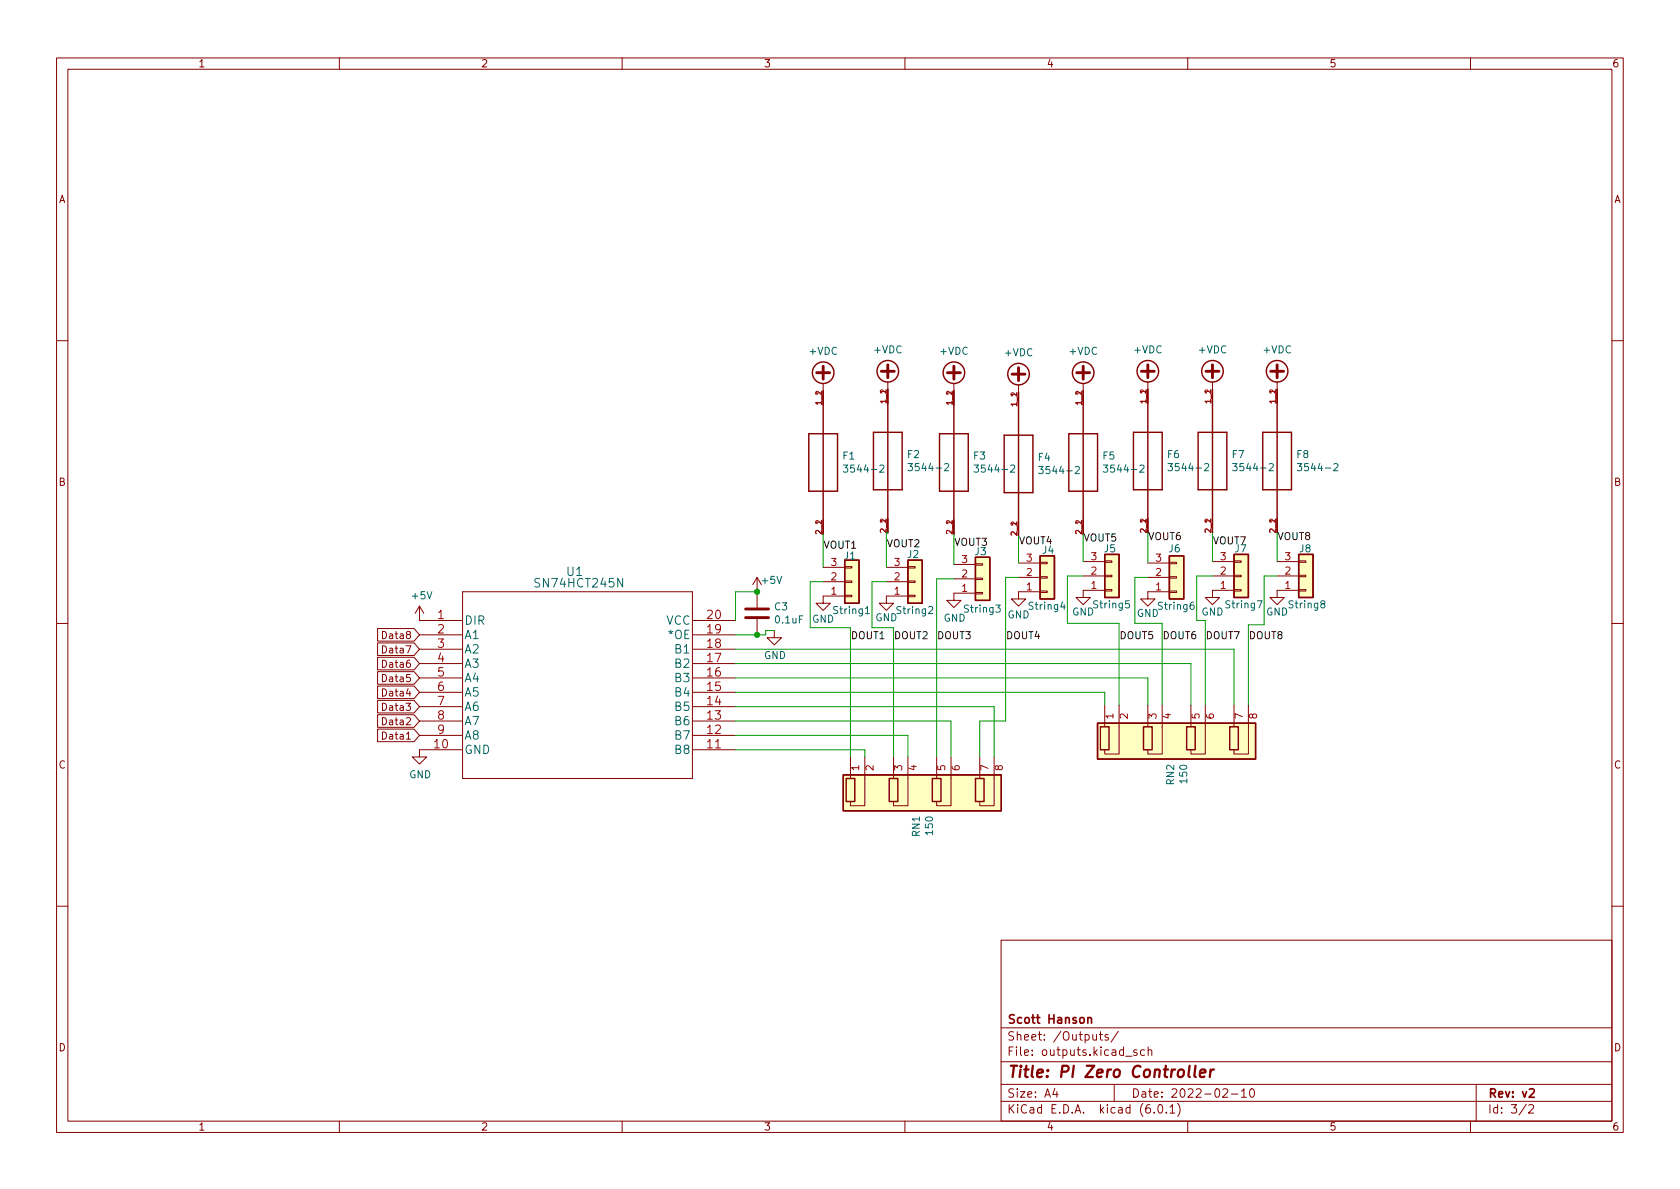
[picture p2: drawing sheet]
<svg xmlns="http://www.w3.org/2000/svg" width="297mm" height="210mm" viewBox="0 0 297 210" stroke-linecap="round" stroke-linejoin="round" font-family="sans-serif">
<g fill="none" stroke="#840000" stroke-width=".18">
<path d="M10 10.2h277v190.1h-277zM12 12.2h273v186.1h-273zM60 10.2v2M110 10.2v2M160 10.2v2M210 10.2v2M260 10.2v2M10 60.2h2M145.5 67.8v3.8M157 67.6v3.8M168.7 67.8v3.8M180.1 68.1v3.8"/>
<path d="M191.5 67.8v3.8M202.9 67.6v3.8M214.4 67.6v3.8M225.8 67.6v3.8M285 60.2h2M145.5 91.9v2.6M157 91.7v2.5M168.7 91.9v2.6M168.7 99.8h3.8M172.5 99.7h1.2v.2h-1.2zM180.1 92.2v2.5M180.1 99.6h3.8"/>
<path d="M183.9 99.4h1.3v.3h-1.3zM191.5 91.9v2.6M191.5 99.3h3.8M195.3 99.2h1.3v.2h-1.3zM202.9 91.7v2.5M202.9 99.6h3.9M206.8 99.4h1.2v.3h-1.2zM214.4 91.7v2.5M214.4 99.3h3.8M218.2 99.2h1.3v.2h-1.3zM225.8 91.7v2.5M225.8 99.3h3.8"/>
<path d="M229.6 99.2h1.3v.2h-1.3zM10 110.2h2M66.8 113.7h6.4l1 1.1-1 1.1h-6.4zM66.8 118.8h6.4l1 1.1-1 1.1h-6.4zM66.8 111.2h6.4l1 1.1-1 1.1h-6.4zM66.8 116.2h6.4l1 1.1-1 1.2h-6.4zM74.2 107.2l-.8 1.3M74.2 107.2v2.5h7.6M74.2 107.2l.7 1.3M74.2 119.9h7.6M74.2 117.3h7.6M74.2 114.8h7.6"/>
<path d="M74.2 112.3h7.6M81.8 104.6h40.6v33.1h-40.6zM122.4 109.7h7.6M122.4 119.9h7.6M122.4 117.3h7.6M122.4 114.8h7.6M122.4 112.3h7.6M133.9 102.1l-.8 1.3M133.9 102.1v5.3M133.9 109.5v2.8M133.9 102.1l.7 1.3M136.9 111.5v1.3h1.3l-1.3 1.2-1.3-1.2h1.3"/>
<path d="M145.5 102.9h3.9M145.5 100.3h3.9M149.4 100.2h1.2v.3h-1.2zM149.4 102.7h1.2v.3h-1.2zM149.4 105.3h1.2v.2h-1.2zM149.4 105.4h-3.9v1.3h1.3l-1.3 1.2-1.2-1.2h1.2M156.7 102.9h3.8M156.7 100.3h3.8M160.5 100.2h1.3v.3h-1.3zM160.5 102.7h1.3v.3h-1.3zM160.5 105.3h1.3v.2h-1.3zM160.5 105.4h-3.8v1.3h1.3l-1.3 1.2-1.3-1.2h1.3"/>
<path d="M168.7 102.4h3.8M172.5 102.2h1.2v.3h-1.2zM172.5 104.8h1.2v.2h-1.2zM172.5 104.9h-3.8v1.3h1.2l-1.2 1.2-1.3-1.2h1.3M180.1 102.1h3.8M183.9 102h1.3v.2h-1.3zM183.9 104.5h1.3v.3h-1.3zM183.9 104.6h-3.8v1.3h1.3l-1.3 1.3-1.3-1.3h1.3M191.5 101.8h3.8M195.3 101.7h1.3v.3h-1.3zM195.3 104.3h1.3v.2h-1.3zM195.3 104.4h-3.8v1.3h1.3l-1.3 1.2-1.3-1.2h1.3"/>
<path d="M202.9 102.1h3.9M206.8 102h1.2v.2h-1.2zM206.8 104.5h1.2v.3h-1.2zM206.8 104.6h-3.9v1.3h1.3l-1.3 1.3-1.2-1.3h1.2M214.4 101.8h3.8M218.2 101.7h1.3v.3h-1.3zM218.2 104.3h1.3v.2h-1.3zM218.2 104.4h-3.8v1.3h1.2l-1.2 1.2-1.3-1.2h1.3M225.8 101.8h3.8M229.6 101.7h1.3v.3h-1.3zM229.6 104.3h1.3v.2h-1.3zM229.6 104.4h-3.8v1.3h1.3l-1.3 1.2-1.3-1.2h1.3"/>
<path d="M285 110.2h2M66.8 123.9h6.4l1 1.1-1 1.1h-6.4zM66.8 128.9h6.4l1 1.1-1 1.2h-6.4zM66.8 126.4h6.4l1 1.1-1 1.1h-6.4zM66.8 121.3h6.4l1 1.1-1 1.1h-6.4zM74.2 130h7.6M74.2 127.5h7.6M74.2 125h7.6M74.2 122.4h7.6M81.8 132.6h-7.6v1.3h1.2l-1.2 1.2-1.3-1.2h1.3M122.4 132.6h7.6M122.4 130h7.6"/>
<path d="M122.4 127.5h7.6M122.4 125h7.6M122.4 122.4h7.6M150.4 133.9v3.8M152.9 133.9v8.6h-2.5v-.8M158 133.9v3.8M160.5 133.9v8.6h-2.5v-.8M165.6 133.9v3.8M168.1 133.9v8.6h-2.5v-.8M173.2 133.9v3.8M175.8 133.9v8.6h-2.6v-.8M195.3 124.7v3.8"/>
<path d="M197.9 124.7v8.6h-2.6v-.7M202.9 124.7v3.8M205.5 124.7v8.6h-2.6v-.7M210.6 124.7v3.8M213.1 124.7v8.6h-2.5v-.7M218.2 124.7v3.8M220.7 124.7v8.6h-2.5v-.7M10 160.2h2M177 166.3h108v32h-108zM285 160.2h2M60 198.3v2M110 198.3v2"/>
<path d="M160 198.3v2M177 194.8h108M177 191.8h108M177 187.8h108M177 181.8h108M186.5 192.5l-.4 1h1M186.9 193v1M194.4 182.9h.5M194.6 182.4v1.3l.3 .2M195.9 183l-.3-.1-.2 .2v.3l.5 .1v.4h-.5M197 191.8v3M197.7 182.4l-1.3 1.9"/>
<path d="M199 186.8h1.1M201 185.7l-.4-.1-.2 .2 .1 .3 .5 .1v.4h-.6M202.4 185.7l-.5-.1-.3 .3v.4l.2 .3h.6M203 185.8l.2-.2 .4 .1v.9M203 185.1v1.5M204.1 196.7v.1M204.9 195.4l.2-.1a.81 .81 0 0 1 .6 .7 .81 .81 0 0 1-.3 .8h-.2a.81 .81 0 0 1-.6-.6 .81 .81 0 0 1 .3-.8zM206.2 196.7v.1M206.9 195.8l.4-.5v1.5M206.9 196.8h.8M208.2 195.1a1.72 1.72 0 0 1 0 2.3M210 198.3v2"/>
<path d="M216.2 192.7l.6-.2 .2 .2 .1 .3-1 1h1M217.7 193.5h1.2M219.5 193l.4-.5v1.5M219.5 194h.9M221.1 192.7l.2-.2a.81 .81 0 0 1 .6 .7 .81 .81 0 0 1-.3 .8h-.2a.81 .81 0 0 1-.3-1.3zM260 198.3v2M261 191.8v6.5M269.9 195.3l-1.3 1.9M270.3 195.5l.6-.2 .2 .2 .1 .3-1 1h1"/>
</g>
<path d="M192.3 179.9v1M192.3 180.1l.3-.2 .3 .1 .1 .9M270.4 192.7l.6-.2 .2 .2 .1 .3-1 1h1" fill="none" stroke="#840000" stroke-width=".3"/>
<path d="M210.3 188.5l-.2 1.7 .3 .3M211.4 188.5l-.2 1.7 .2 .3M212.2 189.8l.9-.2v-.4l-.6-.1-.3 .3v1l.2 .1 .6-.1M214.1 189.1l-.2 1.4M214.6 189.1l-.4 .1-.2 .3" fill="none" stroke="#840000" stroke-width=".4"/>
<g fill="none" stroke="#840000" stroke-width=".51">
<path d="M144.4 65.9h2.3M145.5 64.8v2.3M155.8 65.7h2.3M157 64.5v2.3M167.5 65.9h2.3M168.7 64.8v2.3M178.9 66.2h2.3M180.1 65v2.3M190.4 65.9h2.3M191.5 64.8v2.3M201.8 65.7h2.3M202.9 64.5v2.3"/>
<path d="M213.2 65.7h2.3M214.4 64.5v2.3M224.7 65.7h2.2M225.8 64.5v2.3M131.8 109.2h4.1M131.8 107.7h4.1"/>
</g>
<g fill="none" stroke="#840000" stroke-width=".25">
<path d="M143 76.7h5.1v10.2h-5.1zM145.5 69.1v25.4M154.4 76.4h5.1v10.2h-5.1zM157 68.8v25.4M166.1 76.7h5.1v10.2h-5.1zM168.7 69.1v25.4M177.5 77h5.1v10.1h-5.1zM180.1 69.3v25.4M189 76.7h5.1v10.2h-5.1zM191.5 69.1v25.4M200.4 76.4h5.1v10.2h-5.1zM202.9 68.8v25.4"/>
<path d="M211.8 76.4h5.1v10.2h-5.1zM214.4 68.8v25.4M223.3 76.4h5v10.2h-5zM225.8 68.8v25.4M149.4 99.1h2.5v7.6h-2.5zM160.5 99.1h2.6v7.6h-2.6zM172.5 98.5h2.5v7.7h-2.5zM183.9 98.3h2.5v7.6h-2.5zM195.3 98h2.6v7.7h-2.6zM206.8 98.3h2.5v7.6h-2.5zM218.2 98h2.5v7.7h-2.5zM229.6 98h2.6v7.7h-2.6z"/>
<path d="M149.1 137h27.9v6.4h-27.9zM149.6 137.7h1.5v4h-1.5zM157.2 137.7h1.5v4h-1.5zM164.8 137.7h1.6v4h-1.6zM172.5 137.7h1.5v4h-1.5zM194.1 127.9h27.9v6.3h-27.9zM194.6 128.5h1.5v4.1h-1.5zM202.2 128.5h1.5v4.1h-1.5zM209.8 128.5h1.5v4.1h-1.5zM217.4 128.5h1.5v4.1h-1.5z"/>
<circle cx="145.5" cy="65.9" r="1.9"/>
<circle cx="157" cy="65.7" r="1.9"/>
<circle cx="168.7" cy="65.9" r="1.9"/>
<circle cx="180.1" cy="66.2" r="1.9"/>
<circle cx="191.5" cy="65.9" r="1.9"/>
<circle cx="202.9" cy="65.7" r="1.9"/>
<circle cx="214.4" cy="65.7" r="1.9"/>
<circle cx="225.8" cy="65.7" r="1.9"/>
</g>
<g fill="none" stroke="#006464" stroke-width=".18">
<path d="M149.1 82.2h.8l-.4 .5 .3 .1v.6l-.2 .1-.5-.1M155.6 82.4l.5-.2 .2 .4-.8 .9h.8M160.5 82h.8l-.4 .5 .4 .1v.5l-.2 .1-.6-.1M167 82.1l.5-.1 .2 .3-.8 .9h.8M172.2 82.2h.8l-.4 .5 .3 .1v.6l-.1 .1-.6-.1M178.7 82.4l.5-.2 .2 .4-.8 .9h.8M183.6 82.5h.8l-.4 .5 .4 .1v.5l-.2 .2-.6-.2M190.1 82.6l.5-.1 .2 .3-.7 1h.7M195.1 82.2h.8l-.5 .5 .4 .1v.6l-.2 .1-.5-.1M201.5 82.4l.5-.2 .3 .4-.8 .9h.8M206.5 82h.8l-.4 .5 .3 .1v.5l-.1 .1-.6-.1M213 82.1l.5-.1 .2 .3-.8 .9h.8"/>
<path d="M217.9 82h.8l-.4 .5 .4 .1v.5l-.2 .1-.6-.1M224.4 82.1l.5-.1 .2 .3-.8 .9h.8M229.4 82h.8l-.5 .5 .4 .1v.5l-.2 .1-.5-.1M235.8 82.1l.5-.1 .3 .3-.8 .9h.8M153 108.5h.7M164.2 107.4l.5-.2 .2 .4-.8 .9h.8M176.1 107h.8l-.5 .5 .4 .1v.5l-.2 .2-.5-.2M187.9 106.4l-.3 .9h.7M199.7 106.2h-.7v.6l.2-.1 .4 .1 .1 .2v.4l-.2 .1-.5-.1M211 106.5h-.3a.85 .85 0 0 0 0 1.3l.4-.2v-.4l-.2-.2h-.4l-.1 .2M222.3 106.2h.8l-.5 1.3M233.8 106.8l-.3-.3 .1-.1 .2-.2 .3 .1 .2 .2-.1 .2-.5 .1-.2 .2v.3l.3 .2 .3-.1 .2-.1-.1-.4-.2-.1"/>
</g>
<g fill="#ffffc2" stroke="#ffffc2" stroke-width=".18">
<path d="M149.1 137h27.9v6.4h-27.9z"/>
<path d="M195.3 98h2.6v7.7h-2.6z"/>
<path d="M229.6 98h2.6v7.7h-2.6z"/>
<path d="M194.1 127.9h27.9v6.3h-27.9z"/>
<path d="M206.8 98.3h2.5v7.6h-2.5z"/>
<path d="M218.2 98h2.5v7.7h-2.5z"/>
<path d="M160.5 99.1h2.6v7.6h-2.6z"/>
<path d="M183.9 98.3h2.5v7.6h-2.5z"/>
<path d="M149.4 99.1h2.5v7.6h-2.5z"/>
<path d="M172.5 98.5h2.5v7.7h-2.5z"/>
</g>
<g fill="none" stroke="#009600" stroke-width=".18">
<path d="M145.5 94.5v5.8M156.7 94.2v6.1M168.7 94.5v5.3M180.1 94.7v4.9M191.5 94.5v4.8M202.9 94.2v5.4M214.4 94.2v5.1M225.8 94.2v5.1M130 114.8h88.2v9.9M130 119.9h72.9v4.8M130 117.3h80.6v7.4M133.9 104.6h-3.9v5.1"/>
<path d="M136.9 111.5h-1.5v.8h-5.4M145.5 102.9h-2.2v8.1h7.1v22.9M156.7 102.9h-2.5v8.1h3.8v22.9M168.7 102.4h-3.1v31.5M180.1 102.1h-2.3v25.4h-4.6v6.4M191.5 101.8h-2.8v8.4h9.2v14.5M202.9 102.1h-2.2v8.1h4.8v14.5M214.4 101.8h-2.8v7.9h1.5v15M225.8 101.8h-2.3v8.7h-2.8v14.2M130 127.5h38.1v6.4M130 132.6h22.9v1.3M130 130h30.5v3.9"/>
<path d="M130 122.4h65.3v2.3M130 125h45.8v8.9"/>
</g>
<g fill="#009600" stroke="#009600" stroke-width=".18">
<circle cx="133.9" cy="112.3" r=".46"/>
<circle cx="133.9" cy="104.6" r=".46"/>
</g>
<text font-size="2.8" fill="#840000" x="178" y="190.6">Title: PI Zero Controller</text>
<g font-size="2.1" fill="#006464">
<text x="100.2" y="101.8">U1</text>
<text x="95" y="103.9">SN74HCT245N</text>
<text x="82" y="110.5">DIR</text>
<text x="82" y="113">A1</text>
<text x="117.8" y="110.5">VCC</text>
<text x="118.3" y="113">*OE</text>
<text x="82" y="115.6">A2</text>
<text x="82" y="118.1">A3</text>
<text x="119.5" y="118.1">B2</text>
<text x="119.5" y="115.6">B1</text>
<text x="82" y="120.6">A4</text>
<text x="82" y="123.2">A5</text>
<text x="82" y="125.7">A6</text>
<text x="119.5" y="125.7">B5</text>
<text x="119.5" y="123.2">B4</text>
<text x="119.5" y="120.6">B3</text>
<text x="82" y="128.3">A7</text>
<text x="82" y="130.8">A8</text>
<text x="119.5" y="130.8">B7</text>
<text x="119.5" y="128.3">B6</text>
<text x="82" y="133.3">GND</text>
<text x="119.5" y="133.3">B8</text>
</g>
<g font-size="2.1" fill="#a90000">
<text x="77.4" y="109.5">1</text>
<text x="77.4" y="112">2</text>
<text x="125.1" y="112">19</text>
<text x="125.1" y="109.5">20</text>
<text x="77.4" y="114.5">3</text>
<text x="77.4" y="117.1">4</text>
<text x="77.4" y="119.6">5</text>
<text x="125.1" y="119.6">16</text>
<text x="125.1" y="117.1">17</text>
<text x="125.1" y="114.5">18</text>
<text x="77.4" y="122.2">6</text>
<text x="77.4" y="124.7">7</text>
<text x="125.1" y="124.7">14</text>
<text x="125.1" y="122.2">15</text>
<text x="77.4" y="127.2">8</text>
<text x="77.4" y="129.8">9</text>
<text x="125.1" y="129.8">12</text>
<text x="125.1" y="127.2">13</text>
<text x="76.8" y="132.3">10</text>
<text x="125.1" y="132.3">11</text>
</g>
<g font-size="2.1" fill="#840000">
<text x="178" y="184">Sheet: /Outputs/</text>
<text x="178" y="181">Scott Hanson</text>
<text x="178" y="186.7">File: outputs.kicad_sch</text>
<text x="178" y="196.9">KiCad E.D.A. kicad (6.0.1)</text>
<text x="178" y="194.1">Size: A4</text>
<text x="200" y="194.1">Date: 2022-02-10</text>
<text x="263" y="194.1">Rev: v2</text>
<text x="263" y="196.9">Id: 3/2</text>
</g>
<g font-size="1.8" fill="#840000">
<text x="35" y="11.9">1</text>
<text x="85" y="11.9">2</text>
<text x="135" y="11.9">3</text>
<text x="185" y="11.9">4</text>
<text x="235" y="11.9">5</text>
<text x="285" y="11.9">6</text>
<text x="10.3" y="35.9">A</text>
<text x="285.3" y="35.9">A</text>
<text x="10.3" y="85.9">B</text>
<text x="285.3" y="85.9">B</text>
<text x="68.1" y="113">Data8</text>
<text x="68.1" y="115.5">Data7</text>
<text x="68.1" y="118.1">Data6</text>
<text x="68.1" y="125.7">Data3</text>
<text x="68.1" y="120.6">Data5</text>
<text x="68.1" y="123.1">Data4</text>
<text x="68.1" y="130.8">Data1</text>
<text x="68.1" y="128.2">Data2</text>
<text x="10.3" y="135.9">C</text>
<text x="285.3" y="135.9">C</text>
<text x="10.3" y="185.9">D</text>
<text x="285.3" y="185.9">D</text>
<text x="35" y="199.9">1</text>
<text x="85" y="199.9">2</text>
<text x="135" y="199.9">3</text>
<text x="185" y="199.9">4</text>
<text x="235" y="199.9">5</text>
<text x="285" y="199.9">6</text>
</g>
<g font-size="1.8" fill="#006464">
<text x="143.2" y="62.7">+VDC</text>
<text x="154.6" y="62.5">+VDC</text>
<text x="166.3" y="62.7">+VDC</text>
<text x="177.7" y="63">+VDC</text>
<text x="189.1" y="62.7">+VDC</text>
<text x="200.6" y="62.5">+VDC</text>
<text x="212" y="62.5">+VDC</text>
<text x="223.4" y="62.5">+VDC</text>
<text x="149" y="81.2">F1</text>
<text x="150" y="83.6">3544-2</text>
<text x="160.5" y="81">F2</text>
<text x="161.4" y="83.3">3544-2</text>
<text x="172.2" y="81.2">F3</text>
<text x="173.1" y="83.6">3544-2</text>
<text x="183.6" y="81.5">F4</text>
<text x="184.5" y="83.8">3544-2</text>
<text x="195" y="81.2">F5</text>
<text x="196" y="83.6">3544-2</text>
<text x="206.4" y="81">F6</text>
<text x="207.4" y="83.3">3544-2</text>
<text x="217.9" y="81">F7</text>
<text x="218.8" y="83.3">3544-2</text>
<text x="229.3" y="81">F8</text>
<text x="230.2" y="83.3">3544-2</text>
<text x="149.3" y="98.9">J1</text>
<text x="160.5" y="98.7">J2</text>
<text x="172.4" y="98.2">J3</text>
<text x="184.3" y="97.9">J4</text>
<text x="195.3" y="97.7">J5</text>
<text x="206.7" y="97.7">J6</text>
<text x="218.4" y="97.7">J7</text>
<text x="229.8" y="97.7">J8</text>
<text x="73" y="106">+5V</text>
<text x="134.8" y="103.2">+5V</text>
<text x="137" y="107.9">C3</text>
<text x="182.1" y="107.8">String4</text>
<text x="193.5" y="107.6">String5</text>
<text x="204.9" y="107.8">String6</text>
<text x="216.9" y="107.6">String7</text>
<text x="228" y="107.6">String8</text>
<text x="137.2" y="110.2">0.1uF</text>
<text x="143.6" y="110.1">GND</text>
<text x="147.5" y="108.6">String1</text>
<text x="154.8" y="109.8">GND</text>
<text x="158.7" y="108.6">String2</text>
<text x="166.8" y="109.9">GND</text>
<text x="170.6" y="108.3">String3</text>
<text x="178.1" y="109.3">GND</text>
<text x="189.6" y="108.8">GND</text>
<text x="201" y="109.1">GND</text>
<text x="212.4" y="108.8">GND</text>
<text x="223.8" y="108.8">GND</text>
<text x="135.1" y="116.5">GND</text>
<text x="72.3" y="137.6">GND</text>
<text x="207.6" y="138.7" transform="rotate(-90 207.6 138.7)">RN2</text>
<text x="209.9" y="138.4" transform="rotate(-90 209.9 138.4)">150</text>
<text x="162.6" y="147.9" transform="rotate(-90 162.6 147.9)">RN1</text>
<text x="164.9" y="147.5" transform="rotate(-90 164.9 147.5)">150</text>
</g>
<g font-size="1.8" fill="#0f0f0f">
<text x="191.5" y="95.7">VOUT5</text>
<text x="202.9" y="95.5">VOUT6</text>
<text x="225.8" y="95.5">VOUT8</text>
<text x="145.5" y="97">VOUT1</text>
<text x="156.7" y="96.8">VOUT2</text>
<text x="168.7" y="96.5">VOUT3</text>
<text x="180.1" y="96.3">VOUT4</text>
<text x="214.4" y="96.3">VOUT7</text>
<text x="150.4" y="113">DOUT1</text>
<text x="158" y="113">DOUT2</text>
<text x="165.6" y="113">DOUT3</text>
<text x="177.8" y="113">DOUT4</text>
<text x="197.9" y="113">DOUT5</text>
<text x="205.5" y="113">DOUT6</text>
<text x="213.1" y="113">DOUT7</text>
<text x="220.7" y="113">DOUT8</text>
</g>
<g font-size="1.8" fill="#a90000">
<text x="147" y="100.1">3</text>
<text x="158.1" y="100.1">3</text>
<text x="170.1" y="99.6">3</text>
<text x="181.5" y="101.8">2</text>
<text x="181.5" y="99.3">3</text>
<text x="192.9" y="101.6">2</text>
<text x="192.9" y="99.1">3</text>
<text x="204.4" y="101.8">2</text>
<text x="204.4" y="99.3">3</text>
<text x="215.8" y="101.6">2</text>
<text x="215.8" y="99.1">3</text>
<text x="227.2" y="101.6">2</text>
<text x="227.2" y="99.1">3</text>
<text x="147" y="105.2">1</text>
<text x="147" y="102.6">2</text>
<text x="158.1" y="105.2">1</text>
<text x="158.1" y="102.6">2</text>
<text x="170.1" y="104.6">1</text>
<text x="170.1" y="102.1">2</text>
<text x="181.5" y="104.4">1</text>
<text x="192.9" y="104.1">1</text>
<text x="204.4" y="104.4">1</text>
<text x="215.8" y="104.1">1</text>
<text x="227.2" y="104.1">1</text>
<text x="196.8" y="127.1" transform="rotate(-90 196.8 127.1)">1</text>
<text x="199.4" y="127.1" transform="rotate(-90 199.4 127.1)">2</text>
<text x="204.5" y="127.1" transform="rotate(-90 204.5 127.1)">3</text>
<text x="207" y="127.1" transform="rotate(-90 207 127.1)">4</text>
<text x="212.1" y="127.1" transform="rotate(-90 212.1 127.1)">5</text>
<text x="214.6" y="127.1" transform="rotate(-90 214.6 127.1)">6</text>
<text x="219.7" y="127.1" transform="rotate(-90 219.7 127.1)">7</text>
<text x="222.2" y="127.1" transform="rotate(-90 222.2 127.1)">8</text>
<text x="151.9" y="136.2" transform="rotate(-90 151.9 136.2)">1</text>
<text x="154.4" y="136.2" transform="rotate(-90 154.4 136.2)">2</text>
<text x="159.5" y="136.2" transform="rotate(-90 159.5 136.2)">3</text>
<text x="162.1" y="136.2" transform="rotate(-90 162.1 136.2)">4</text>
<text x="167.1" y="136.2" transform="rotate(-90 167.1 136.2)">5</text>
<text x="169.7" y="136.2" transform="rotate(-90 169.7 136.2)">6</text>
<text x="174.8" y="136.2" transform="rotate(-90 174.8 136.2)">7</text>
<text x="177.3" y="136.2" transform="rotate(-90 177.3 136.2)">8</text>
</g>
<g font-size="1.4" fill="#a90000">
<text x="145.3" y="71.5" transform="rotate(-90 145.3 71.5)">1_1</text>
<text x="145.3" y="70" transform="rotate(-90 145.3 70)">2</text>
<text x="156.7" y="71.3" transform="rotate(-90 156.7 71.3)">1_1</text>
<text x="156.7" y="69.7" transform="rotate(-90 156.7 69.7)">2</text>
<text x="168.4" y="71.5" transform="rotate(-90 168.4 71.5)">1_1</text>
<text x="168.4" y="70" transform="rotate(-90 168.4 70)">2</text>
<text x="179.8" y="71.8" transform="rotate(-90 179.8 71.8)">1_1</text>
<text x="179.8" y="70.2" transform="rotate(-90 179.8 70.2)">2</text>
<text x="191.3" y="71.5" transform="rotate(-90 191.3 71.5)">1_1</text>
<text x="191.3" y="70" transform="rotate(-90 191.3 70)">2</text>
<text x="202.7" y="71.3" transform="rotate(-90 202.7 71.3)">1_1</text>
<text x="202.7" y="69.7" transform="rotate(-90 202.7 69.7)">2</text>
<text x="214.1" y="71.3" transform="rotate(-90 214.1 71.3)">1_1</text>
<text x="214.1" y="69.7" transform="rotate(-90 214.1 69.7)">2</text>
<text x="225.6" y="71.3" transform="rotate(-90 225.6 71.3)">1_1</text>
<text x="225.6" y="69.7" transform="rotate(-90 225.6 69.7)">2</text>
<text x="145.3" y="94.4" transform="rotate(-90 145.3 94.4)">2_1</text>
<text x="145.3" y="92.8" transform="rotate(-90 145.3 92.8)">2</text>
<text x="156.7" y="92.6" transform="rotate(-90 156.7 92.6)">2</text>
<text x="168.4" y="94.4" transform="rotate(-90 168.4 94.4)">2_1</text>
<text x="168.4" y="92.8" transform="rotate(-90 168.4 92.8)">2</text>
<text x="179.8" y="94.6" transform="rotate(-90 179.8 94.6)">2_1</text>
<text x="179.8" y="93.1" transform="rotate(-90 179.8 93.1)">2</text>
<text x="191.3" y="94.4" transform="rotate(-90 191.3 94.4)">2_1</text>
<text x="191.3" y="92.8" transform="rotate(-90 191.3 92.8)">2</text>
<text x="202.7" y="94.1" transform="rotate(-90 202.7 94.1)">2_1</text>
<text x="202.7" y="92.6" transform="rotate(-90 202.7 92.6)">2</text>
<text x="214.1" y="94.1" transform="rotate(-90 214.1 94.1)">2_1</text>
<text x="214.1" y="92.6" transform="rotate(-90 214.1 92.6)">2</text>
<text x="225.6" y="94.1" transform="rotate(-90 225.6 94.1)">2_1</text>
<text x="225.6" y="92.6" transform="rotate(-90 225.6 92.6)">2</text>
</g>
<text font-size="1.4" fill="#009600" x="156.7" y="94.1" transform="rotate(-90 156.7 94.1)">2_1</text>
</svg>
